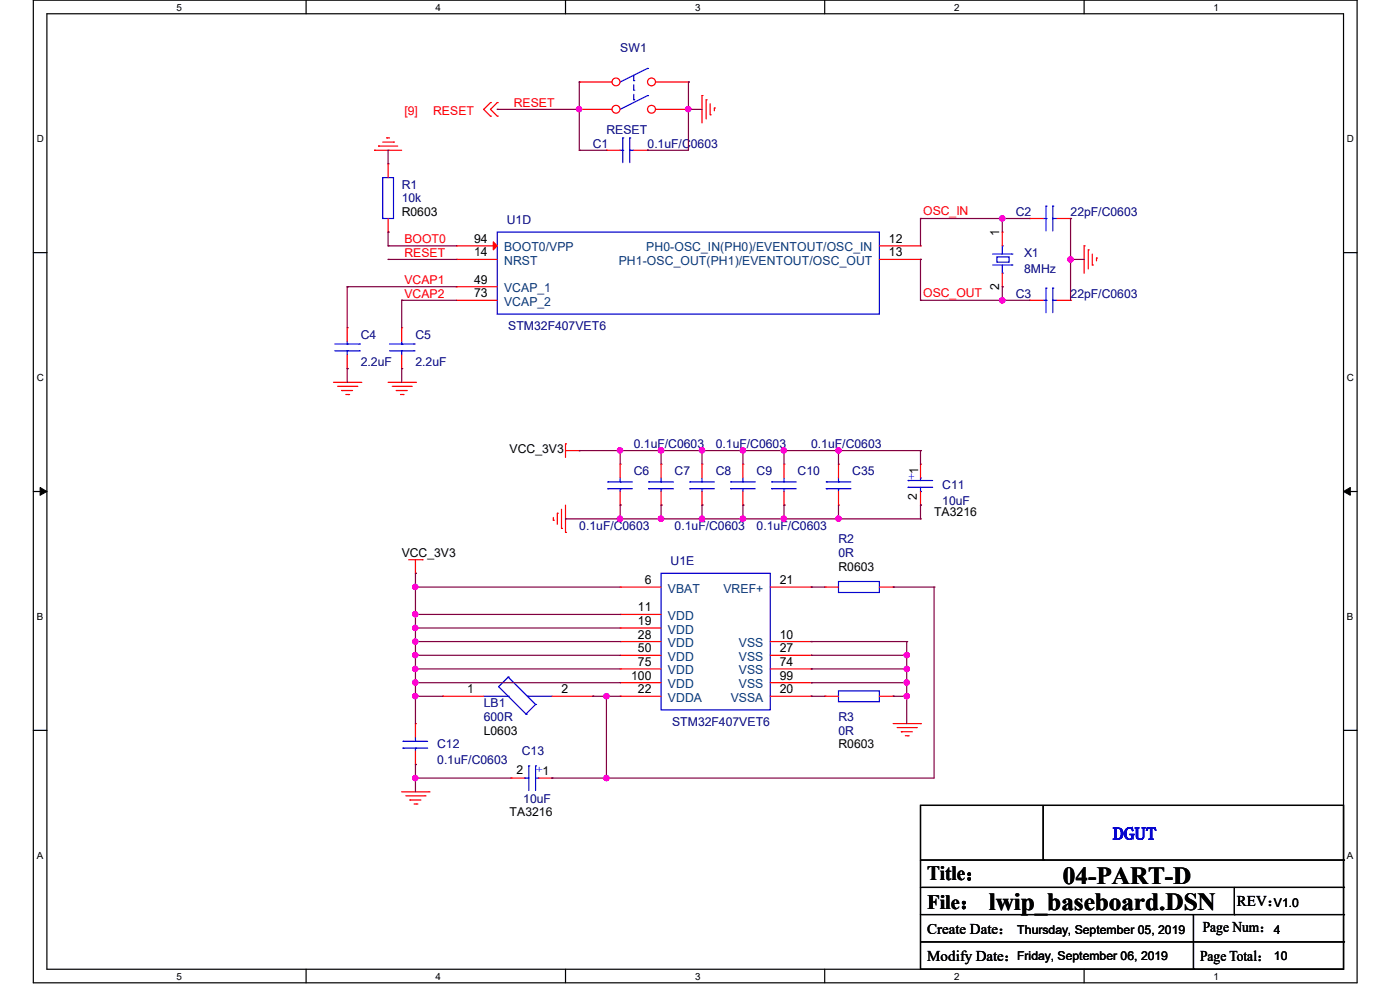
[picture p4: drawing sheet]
<svg xmlns="http://www.w3.org/2000/svg" width="297mm" height="210mm" viewBox="0 0 297 210" stroke-linecap="round" stroke-linejoin="round" font-family="sans-serif">
<path d="M7.1 0h280.8v208.5h-280.8zM9.9 2.9h275.1v202.7h-275.1z" fill="none" stroke="#000" stroke-width=".25"/>
<g fill="#fff">
<path d="M37.4 .3h1.2v2.4h-1.2z"/>
<path d="M37.4 205.9h1.2v2.3h-1.2z"/>
</g>
<path d="M64.9 0v2.9M64.9 205.6v2.9" fill="none" stroke="#000" stroke-width=".25"/>
<g fill="#fff">
<path d="M92.4 .3h1.2v2.4h-1.2z"/>
<path d="M92.4 205.9h1.2v2.3h-1.2z"/>
</g>
<path d="M120 0v2.9M120 205.6v2.9" fill="none" stroke="#000" stroke-width=".25"/>
<g fill="#fff">
<path d="M147.4 .3h1.2v2.4h-1.2z"/>
<path d="M147.4 205.9h1.2v2.3h-1.2z"/>
</g>
<path d="M175 0v2.9M175 205.6v2.9" fill="none" stroke="#000" stroke-width=".25"/>
<g fill="#fff">
<path d="M202.4 .3h1.2v2.4h-1.2z"/>
<path d="M202.4 205.9h1.2v2.3h-1.2z"/>
</g>
<path d="M230 0v2.9M230 205.6v2.9" fill="none" stroke="#000" stroke-width=".25"/>
<g fill="#fff">
<path d="M257.5 .3h1.1v2.4h-1.1z"/>
<path d="M257.5 205.9h1.1v2.3h-1.1z"/>
<path d="M7.8 28.2h1.5v2.4h-1.5z"/>
<path d="M285.7 28.2h1.5v2.4h-1.5z"/>
<path d="M7.8 78.9h1.5v2.3h-1.5z"/>
<path d="M285.7 78.9h1.5v2.3h-1.5z"/>
</g>
<path d="M7.1 53.6h2.8M285 53.6h2.9" fill="none" stroke="#000" stroke-width=".25"/>
<g fill="#fff">
<path d="M7.8 129.6h1.3v2.3h-1.3z"/>
<path d="M285.7 129.6h1.4v2.3h-1.4z"/>
</g>
<path d="M7.1 104.3h2.8M285 104.3h2.9" fill="none" stroke="#000" stroke-width=".25"/>
<path d="M8.5 103.4l1.4 .9-1.4 .8zM285 104.3l1.5-.9v1.7z" fill="#000" stroke="#000" stroke-width=".21"/>
<g fill="#fff">
<path d="M7.8 180.3h1.3v2.3h-1.3z"/>
<path d="M285.7 180.3h1.4v2.3h-1.4z"/>
</g>
<g fill="none" stroke="#000" stroke-width=".25">
<path d="M7.1 154.9h2.8M285 154.9h2.9M195.3 170.9h89.7v34.7h-89.7zM221.3 170.9v11.6M195.3 182.5h89.7M195.3 188.3h89.7M195.3 194h89.7M195.3 199.8h89.7M221.3 182.5h.1M253.2 194v11.6M261.9 194h.1M261.9 188.3v5.7"/>
<path d="M285 182.5h.1M285 188.3h.1M285 194h.1M285 199.8h.1M253.2 205.6h.1"/>
</g>
<g fill="none" stroke="#f00" stroke-width=".25">
<path d="M79.5 31.9h.1M79.5 31.9h5.7M80.3 31h.1M80.3 31h4.1M81.2 30.1h2.3M82 29.3h.1M82 29.3h.6M82.3 34.8h.1M82.3 34.8v2.9M83.5 30.1h.1M104.1 21.8h.1M104.1 24.6h.1"/>
<path d="M104.1 21.8l-1.5 1.4 1.5 1.4M105.5 21.8h.1M105.5 24.6h.1M105.5 21.8l-1.4 1.4 1.4 1.4M128.7 31.9h.1M128.7 31.9h2.9M134.5 31.9h2.9M137.4 31.9h.1M148.9 20.3h.1M148.9 20.3v5.8M149.8 21.2h.1M149.8 21.2v4"/>
<path d="M150.7 24.3h.1M150.7 22v2.3M151.6 22.9h.1M151.6 22.9v.6M82.3 49.2h.1M82.3 46.4v2.8M96.8 52.2h.1M96.8 55h.1M96.8 52.2h8.7M96.8 55h8.7M186.6 52.2h8.7M186.6 55h8.7"/>
<path d="M195.3 52.2h.1M195.3 55h.1M212.6 49.2h.1M212.6 49.2v3M212.6 58v2.8M218.4 46.4h.1M218.4 46.4h2.9M224.2 46.4h2.9M227.1 46.4h.1M230 52.2h.1M230 52.2v5.8M230.9 53h.1"/>
<path d="M230.9 53v4.1M231.7 56.2h.1M231.7 53.9v2.3M232.6 54.7h.1M232.6 54.7v.6M73.7 69.5h.1M73.7 78.2h.1M73.7 69.5v2.9M73.7 75.3v2.9M85.2 69.5h.1M85.2 78.2h.1M85.2 69.5v2.9"/>
<path d="M85.2 75.3v2.9M96.8 60.8h.1M96.8 63.7h.1M96.8 60.8h8.7M96.8 63.7h8.7M212.6 60.8h.1M70.7 81.1h5.8M71.6 82h4.1M72.5 82.8h.1M72.5 82.8h2.3M73.4 83.7h.6M74 83.7h.1"/>
<path d="M75.7 82h.1M76.5 81.1h.1M82.3 81.1h5.8M83.2 82h4M84.1 82.8h.1M84.1 82.8h2.3M85 83.7h.5M85.5 83.7h.1M87.2 82h.1M88.1 81.1h.1M120 94.1h.1M120 94.1v2.9"/>
<path d="M120 95.6h2.9M122.9 95.6h.1M140.3 98.5h.1M140.3 98.5v2.9M148.9 98.5h.1M148.9 98.5v2.9M166.3 98.5h.1M166.3 98.5v2.9M195.3 98.5h.1M195.3 98.5v2.9M86.7 118.7h2.9M88.1 118.7v2.9"/>
<path d="M89.6 118.7h.1M117.4 110.4h.1M117.4 109.8v.6M118.2 108.9h.1M118.2 108.9v2.3M119.1 112.1h.1M119.1 108v4.1M120 112.9h.1M120 107.1v5.8M140.3 107.1h.1M140.3 104.3v2.8M148.9 107.1h.1"/>
<path d="M148.9 104.3v2.8M166.3 107.1h.1M166.3 104.3v2.8M195.3 107.1h.1M195.3 104.3v2.8M88.1 121.6h.1M131.6 124.5h.1M131.6 130.3h.1M131.6 133.2h.1M131.6 136.1h.1M131.6 139h.1M131.6 124.5h8.7"/>
<path d="M131.6 130.3h8.7M131.6 133.2h8.7M131.6 136.1h8.7M131.6 139h8.7M163.4 124.5h8.7M163.4 136.1h8.7M163.4 139h8.7M172.1 124.5h.1M172.1 136.1h.1M172.1 139h.1M175 124.5h.1M175 124.5h2.9"/>
<path d="M186.6 124.5h2.9M189.5 124.5h.1M88.1 153.5h.1M88.1 153.5v2.9M88.1 159.3v2.9M93.9 147.7h.1M93.9 147.7h8.7M117.1 147.7h8.7M125.8 147.7h.1M131.6 141.9h.1M131.6 144.8h.1M131.6 147.7h.1"/>
<path d="M131.6 147.7h8.7M131.6 141.9h8.7M131.6 144.8h8.7M163.4 147.7h8.7M163.4 141.9h8.7M163.4 144.8h8.7M172.1 141.9h.1M172.1 144.8h.1M172.1 147.7h.1M175 147.7h.1M175 147.7h2.9M186.6 147.7h2.9"/>
<path d="M189.5 147.7h.1M189.5 153.5h5.8M190.3 154.3h4.1M191.2 155.2h.1M191.2 155.2h2.3M192.1 156.1h.6M192.7 156.1h.1M194.4 154.3h.1M195.3 153.5h.1M85.2 168h5.8M86.1 168.8h4.1M87 169.7h.1"/>
<path d="M87 169.7h2.3M87.8 170.6h.6M88.1 162.2h.1M88.4 170.6h.1M90.2 168.8h.1M91 168h.1M108.4 165.1h.1M108.4 165.1h2.9M114.2 165.1h2.9M117.1 165.1h.1"/>
</g>
<g fill="none" stroke="#00f" stroke-width=".25">
<path d="M134.5 17.1h.1M134.5 19.1h.1M134.5 16v1.1M134.5 18v1.1M137.4 14.5h.1M137.4 14.5l-5.8 2.9M81.2 37.7h2.3v8.7h-2.3zM131.6 31.9h.5M132.1 31.9h.1M132.1 29.3h.1M132.1 29.3v5.2M133.6 29.3h.1"/>
<path d="M133.6 31.9h.1M133.6 31.9h.9M133.6 29.3v5.2M134.5 21.2h.1M134.5 20v1.2M137.4 20.3h.1M137.4 20.3l-5.8 2.9M105.5 49.2h81.1v17.4h-81.1zM210.6 53.9h4.1M210.6 56.2h4.1M211.5 54.5h2.6v1.1h-2.6zM212.6 52.2h.1"/>
<path d="M212.6 58h.1M212.6 52.2v1.7M212.6 56.2v1.8M214.7 53.9h.1M214.7 56.2h.1M221.3 46.4h.6M221.9 46.4h.1M221.9 43.7h.1M221.9 43.7v5.3M223.4 43.7h.1M223.4 46.4h.1M223.4 46.4h.8"/>
<path d="M223.4 43.7v5.3M71 74.4h5.2M71 73h5.2M73.7 73h.1M73.7 74.4h.1M73.7 72.4v.6M73.7 74.4v.9M76.2 74.4h.1M76.2 73h.1M82.6 74.4h5.2M82.6 73h5.2M85.2 73h.1"/>
<path d="M85.2 74.4h.1M85.2 72.4v.6M85.2 74.4v.9M87.8 74.4h.1M87.8 73h.1M137.6 102.2h.1M137.6 103.7h.1M137.6 102.2h5.3M137.6 103.7h5.3M140.3 103.7h.1M140.3 102.2h.1M140.3 101.4v.8"/>
<path d="M140.3 103.7v.6M146.3 102.2h.1M146.3 103.7h.1M146.3 102.2h5.3M146.3 103.7h5.3M148.9 103.7h.1M148.9 102.2h.1M148.9 101.4v.8M148.9 103.7v.6M163.7 102.2h.1M163.7 103.7h.1M163.7 102.2h5.2"/>
<path d="M163.7 103.7h5.2M166.3 103.7h.1M166.3 102.2h.1M166.3 101.4v.8M166.3 103.7v.6M192.7 101.9h.1M192.7 103.4h.1M192.7 101.9h5.2M192.7 103.4h5.2M195.3 101.4h.1M195.3 104.3h.1M195.3 101.4v.5"/>
<path d="M195.3 103.4v.9M140.3 121.6h23.1v29h-23.1zM177.9 123.4h8.7v2.3h-8.7zM85.5 157.3h.1M85.5 158.7h.1M85.5 157.3h5.2M85.5 158.7h5.2M88.1 158.7h.1M88.1 157.3h.1M88.1 156.4v.9M88.1 158.7v.6M102.6 147.7h5.2"/>
<path d="M107.8 143.6h.1M107.8 147.7h.1M107.8 143.6l-2 2.1 5.8 5.8M107.8 143.6l5.8 5.8M111.6 151.5h.1M111.9 147.7h.1M111.9 147.7h5.2M113.6 149.4h.1M113.6 149.4l-2 2.1M177.9 146.6h8.7v2.2h-8.7zM111.3 165.1h.1M111.3 165.1h.9"/>
<path d="M112.2 162.5h.1M112.2 162.5v5.2M113.6 162.5h.1M113.6 162.5v5.2M113.6 165.1h.6M114.2 165.1h.1"/>
</g>
<path d="M104.6 51.3l.9 .9-.9 .8z" fill="#f00" stroke="#f00" stroke-width=".25"/>
<circle cx="130.7" cy="17.4" r=".84" fill="#fff" stroke="#f00" stroke-width=".25"/>
<path d="M122.9 17.4h.1M122.9 17.4h6.9" fill="none" stroke="#f00" stroke-width=".25"/>
<circle cx="138.2" cy="17.4" r=".84" fill="#fff" stroke="#f00" stroke-width=".25"/>
<path d="M139.1 17.4h6.9M146 17.4h.1" fill="none" stroke="#f00" stroke-width=".25"/>
<circle cx="130.7" cy="23.2" r=".84" fill="#fff" stroke="#f00" stroke-width=".25"/>
<path d="M122.9 23.2h.1M122.9 23.2h6.9" fill="none" stroke="#f00" stroke-width=".25"/>
<circle cx="138.2" cy="23.2" r=".84" fill="#fff" stroke="#f00" stroke-width=".25"/>
<g fill="none" stroke="#f00" stroke-width=".25">
<path d="M139.1 23.2h6.9M146 23.2h.1M218.4 63.7h.1M218.4 63.7h2.9M224.2 63.7h2.9M227.1 63.7h.1M131.6 98.5h.1M131.6 98.5v2.9M157.6 98.5h.1M157.6 98.5v2.9M177.9 98.5h.1M177.9 98.5v2.9"/>
<path d="M131.6 107.1h.1M131.6 104.3v2.8M157.6 107.1h.1M157.6 104.3v2.8M177.9 107.1h.1M177.9 104.3v2.8"/>
</g>
<g fill="none" stroke="#00f" stroke-width=".25">
<path d="M221.3 63.7h.6M221.9 63.7h.1M221.9 61.1h.1M221.9 61.1v5.2M223.4 61.1h.1M223.4 63.7h.1M223.4 63.7h.8M223.4 61.1v5.2M128.9 102.2h.1M128.9 103.7h.1M128.9 102.2h5.3M128.9 103.7h5.3"/>
<path d="M131.6 103.7h.1M131.6 102.2h.1M131.6 101.4v.8M131.6 103.7v.6M155 102.2h.1M155 103.7h.1M155 102.2h5.2M155 103.7h5.2M157.6 103.7h.1M157.6 102.2h.1M157.6 101.4v.8M157.6 103.7v.6"/>
<path d="M175.3 102.2h.1M175.3 103.7h.1M175.3 102.2h5.2M175.3 103.7h5.2M177.9 103.7h.1M177.9 102.2h.1M177.9 101.4v.8M177.9 103.7v.6"/>
</g>
<g fill="none" stroke="#800040" stroke-width=".25">
<path d="M122.9 17.4h.1M122.9 17.4v14.5M146 17.4h.1M146 17.4v14.5h-8.6M82.3 31.9h.1M82.3 31.9v2.9M105.5 23.2h.1M105.5 23.2h17.4M122.9 23.2h.1M122.9 31.9h.1M122.9 31.9h5.8M137.4 31.9h.1"/>
<path d="M146 23.2h.1M146 23.2h2.9M82.3 55h.1M82.3 52.2h.1M82.3 49.2h.1M82.3 55h14.5M82.3 52.2h14.5M82.3 49.2v3M195.3 46.4h.1M195.3 55h.1M195.3 46.4h23.1M195.3 46.4v5.8"/>
<path d="M195.3 55v8.7M212.6 46.4h.1M212.6 46.4v2.8M227.1 46.4h.1M227.1 55h.1M227.1 55h2.9M227.1 46.4v17.3M73.7 60.8h.1M73.7 78.2h.1M73.7 60.8h23.1M73.7 60.8v8.7M73.7 78.2v2.9"/>
<path d="M85.2 63.7h.1M85.2 78.2h.1M85.2 63.7v5.8M85.2 78.2v2.9M85.2 63.7h11.6M195.3 63.7h.1M195.3 63.7h23.1M212.6 63.7h.1M212.6 60.8h.1M212.6 60.8v2.9M122.9 95.6h.1M122.9 95.6h72.4"/>
<path d="M131.6 95.6h.1M131.6 95.6v2.9M140.3 95.6h.1M140.3 95.6v2.9M148.9 95.6h.1M148.9 95.6v2.9M157.6 95.6h.1M157.6 95.6v2.9M166.3 95.6h.1M166.3 95.6v2.9M177.9 95.6h.1M177.9 95.6v2.9"/>
<path d="M195.3 95.6h.1M195.3 95.6v2.9M120 110.1h.1M120 110.1h75.3M131.6 107.1h.1M131.6 110.1h.1M131.6 107.1v3M140.3 107.1h.1M140.3 110.1h.1M140.3 107.1v3M148.9 107.1h.1M148.9 110.1h.1"/>
<path d="M148.9 107.1v3M157.6 107.1h.1M157.6 110.1h.1M157.6 107.1v3M166.3 107.1h.1M166.3 107.1v3M177.9 110.1h.1M177.9 107.1v3M195.3 107.1h.1M195.3 110.1h.1M195.3 107.1v3M88.1 121.6h.1"/>
<path d="M88.1 139h.1M88.1 136.1h.1M88.1 133.2h.1M88.1 130.3h.1M88.1 124.5h.1M88.1 121.6v31.9M88.1 139h43.5M88.1 136.1h43.5M88.1 133.2h43.5M88.1 130.3h43.5M88.1 124.5h43.5M172.1 124.5h.1"/>
<path d="M172.1 139h.1M172.1 136.1h.1M172.1 139h20.3M172.1 136.1h20.3M172.1 124.5h2.9M189.5 124.5h.1M189.5 124.5h8.7M192.4 139h.1M192.4 136.1h.1M192.4 136.1v17.4M198.2 124.5h.1M198.2 124.5v40.6h-81.1"/>
<path d="M88.1 144.8h.1M88.1 141.9h.1M88.1 147.7h.1M88.1 147.7h5.8M88.1 144.8h43.5M88.1 141.9h43.5M125.8 147.7h.1M125.8 147.7h5.8M128.7 147.7h.1M128.7 147.7v17.4M172.1 147.7h.1M172.1 144.8h.1"/>
<path d="M172.1 141.9h.1M172.1 147.7h2.9M172.1 144.8h20.3M172.1 141.9h20.3M189.5 147.7h.1M189.5 147.7h2.9M192.4 147.7h.1M192.4 144.8h.1M192.4 141.9h.1M88.1 162.2h.1M88.1 165.1h.1M88.1 162.2v5.8"/>
<path d="M88.1 165.1h20.3M117.1 165.1h.1M128.7 165.1h.1"/>
</g>
<g fill="#f0f" stroke="#f0f" stroke-width=".25">
<circle cx="212.6" cy="63.7" r=".56"/>
<circle cx="227.1" cy="55" r=".56"/>
<circle cx="212.6" cy="46.3" r=".56"/>
<circle cx="122.9" cy="23.2" r=".55"/>
<circle cx="146" cy="23.2" r=".55"/>
<circle cx="88.1" cy="144.8" r=".55"/>
<circle cx="88.1" cy="141.9" r=".55"/>
<circle cx="88.1" cy="139" r=".55"/>
<circle cx="88.1" cy="136.1" r=".55"/>
<circle cx="88.1" cy="133.2" r=".55"/>
<circle cx="88.1" cy="130.3" r=".55"/>
<circle cx="88.1" cy="124.5" r=".55"/>
<circle cx="88.1" cy="147.7" r=".55"/>
<circle cx="88.1" cy="165.1" r=".55"/>
<circle cx="128.7" cy="147.7" r=".55"/>
<circle cx="128.7" cy="165.1" r=".55"/>
<circle cx="192.4" cy="144.8" r=".55"/>
<circle cx="192.4" cy="147.7" r=".55"/>
<circle cx="192.4" cy="141.9" r=".55"/>
<circle cx="192.4" cy="139" r=".55"/>
<circle cx="140.2" cy="110" r=".56"/>
<circle cx="157.6" cy="110" r=".55"/>
<circle cx="148.9" cy="110" r=".55"/>
<circle cx="166.3" cy="110" r=".55"/>
<circle cx="140.2" cy="95.5" r=".56"/>
<circle cx="157.6" cy="95.5" r=".55"/>
<circle cx="148.9" cy="95.5" r=".55"/>
<circle cx="166.3" cy="95.5" r=".55"/>
<circle cx="131.5" cy="110" r=".55"/>
<circle cx="131.5" cy="95.5" r=".55"/>
<circle cx="177.9" cy="95.5" r=".55"/>
<circle cx="177.9" cy="110" r=".55"/>
</g>
<g font-size="5.2">
<text x="225.5" y="187.5">04-PART-D</text>
<text x="209.8" y="193">lwip_baseboard.DSN</text>
</g>
<g font-size="4.3">
<text x="196.7" y="186.7">Title：</text>
<text x="196.7" y="192.7">File：</text>
</g>
<text font-size="3.7" fill="#00f" x="236.1" y="178.1">DGUT</text>
<g font-size="3.2">
<text x="255.2" y="197.7">Page Num：</text>
<text x="262.4" y="192.2">REV：</text>
<text x="196.7" y="203.8">Modify Date：</text>
<text x="196.7" y="198">Create Date：</text>
<text x="254.6" y="203.8">Page Total：</text>
</g>
<g font-size="2.6" fill="#000080">
<text x="131.6" y="11">SW1</text>
<text x="128.6" y="28.4">RESET</text>
<text x="125.8" y="31.3">C1</text>
<text x="137.4" y="31.3">0.1uF/C0603</text>
<text x="85.2" y="40">R1</text>
<text x="85.2" y="42.9">10k</text>
<text x="107.5" y="47.5">U1D</text>
<text x="215.5" y="45.8">C2</text>
<text x="227.1" y="45.8">22pF/C0603</text>
<text x="217.3" y="54.5">X1</text>
<text x="217.3" y="58">8MHz</text>
<text x="215.5" y="63.2">C3</text>
<text x="227.1" y="63.2">22pF/C0603</text>
<text x="76.5" y="71.8">C4</text>
<text x="88.1" y="71.8">C5</text>
<text x="107.8" y="70.1">STM32F407VET6</text>
<text x="76.5" y="77.6">2.2uF</text>
<text x="88.1" y="77.6">2.2uF</text>
<text x="134.4" y="95">0.1uF/C0603</text>
<text x="151.8" y="95">0.1uF/C0603</text>
<text x="172.1" y="95">0.1uF/C0603</text>
<text x="134.4" y="100.8">C6</text>
<text x="143.1" y="100.8">C7</text>
<text x="151.8" y="100.8">C8</text>
<text x="160.5" y="100.8">C9</text>
<text x="169.2" y="100.8">C10</text>
<text x="180.8" y="100.8">C35</text>
<text x="199.9" y="103.7">C11</text>
<text x="199.9" y="107.2">10uF</text>
<text x="122.9" y="112.4">0.1uF/C0603</text>
<text x="143.1" y="112.4">0.1uF/C0603</text>
<text x="160.5" y="112.4">0.1uF/C0603</text>
<text x="142.3" y="119.9">U1E</text>
<text x="177.9" y="115.3">R2</text>
<text x="177.9" y="118.2">0R</text>
<text x="102.6" y="150">LB1</text>
<text x="102.6" y="152.9">600R</text>
<text x="142.6" y="154.1">STM32F407VET6</text>
<text x="177.9" y="152.9">R3</text>
<text x="177.9" y="155.8">0R</text>
<text x="92.8" y="158.7">C12</text>
<text x="110.7" y="160.1">C13</text>
<text x="92.8" y="162.2">0.1uF/C0603</text>
<text x="111" y="170.3">10uF</text>
</g>
<g font-size="2.6" fill="#f00">
<text x="109" y="22.6">RESET</text>
<text x="85.8" y="24.3">[9]</text>
<text x="91.9" y="24.3">RESET</text>
<text x="195.9" y="45.5">OSC_IN</text>
<text x="85.8" y="51.6">BOOT0</text>
<text x="85.8" y="54.4">RESET</text>
<text x="85.8" y="63.1">VCAP2</text>
<text x="85.8" y="60.2">VCAP1</text>
<text x="195.9" y="62.9">OSC_OUT</text>
</g>
<g font-size="2.6">
<text x="85.2" y="45.8">R0603</text>
<text x="100.6" y="51.5">94</text>
<text x="188.6" y="51.5">12</text>
<text x="212" y="50.1" transform="rotate(-90 212 50.1)">1</text>
<text x="100.6" y="54.4">14</text>
<text x="188.6" y="54.4">13</text>
<text x="100.6" y="60.2">49</text>
<text x="100.6" y="63.1">73</text>
<text x="212" y="61.4" transform="rotate(-90 212 61.4)">2</text>
<text x="108.1" y="96.2">VCC_3V3</text>
<text x="194.8" y="100.5" transform="rotate(-90 194.8 100.5)">1</text>
<text x="194.5" y="106" transform="rotate(-90 194.5 106)">2</text>
<text x="198.2" y="109.5">TA3216</text>
<text x="85.2" y="118.2">VCC_3V3</text>
<text x="136.8" y="123.9">6</text>
<text x="165.4" y="123.9">21</text>
<text x="177.9" y="121.1">R0603</text>
<text x="135.3" y="129.7">11</text>
<text x="135.3" y="132.6">19</text>
<text x="135.3" y="135.5">28</text>
<text x="165.4" y="135.5">10</text>
<text x="135.3" y="138.4">50</text>
<text x="135.3" y="141.3">75</text>
<text x="165.4" y="138.4">27</text>
<text x="165.4" y="141.3">74</text>
<text x="99.1" y="147.1">1</text>
<text x="119.1" y="147.1">2</text>
<text x="133.9" y="144.2">100</text>
<text x="135.3" y="147.1">22</text>
<text x="165.4" y="144.2">99</text>
<text x="165.4" y="147.1">20</text>
<text x="102.6" y="155.8">L0603</text>
<text x="177.9" y="158.7">R0603</text>
<text x="109.6" y="164.2">2</text>
<text x="115.1" y="164.5">1</text>
<text x="108.1" y="173.2">TA3216</text>
<text x="270.3" y="192.3">V1.0</text>
<text x="215.8" y="198.1">Thursday, September 05, 2019</text>
<text x="215.8" y="203.6">Friday, September 06, 2019</text>
<text x="270.3" y="198.1">4</text>
<text x="270.3" y="203.6">10</text>
</g>
<g font-size="2.6" fill="#004080">
<text x="106.9" y="53.3">BOOT0/VPP</text>
<text x="137.1" y="53.3">PH0-OSC_IN(PH0)/EVENTOUT/OSC_IN</text>
<text x="106.9" y="56.2">NRST</text>
<text x="131.3" y="56.2">PH1-OSC_OUT(PH1)/EVENTOUT/OSC_OUT</text>
<text x="106.9" y="62">VCAP_1</text>
<text x="106.9" y="64.9">VCAP_2</text>
<text x="141.7" y="125.7">VBAT</text>
<text x="153.5" y="125.7">VREF+</text>
<text x="141.7" y="131.5">VDD</text>
<text x="141.7" y="134.4">VDD</text>
<text x="141.7" y="137.3">VDD</text>
<text x="156.8" y="137.3">VSS</text>
<text x="141.7" y="140.2">VDD</text>
<text x="141.7" y="143.1">VDD</text>
<text x="156.8" y="140.2">VSS</text>
<text x="156.8" y="143.1">VSS</text>
<text x="141.7" y="146">VDD</text>
<text x="141.7" y="148.9">VDDA</text>
<text x="155" y="148.9">VSSA</text>
<text x="156.8" y="146">VSS</text>
</g>
<g font-size="2.6" fill="#00f">
<text x="192.7" y="101.7">+</text>
<text x="113.7" y="162.5" transform="rotate(90 113.7 162.5)">+</text>
</g>
<g font-size="2.1">
<text x="37.4" y="2.2">5</text>
<text x="92.4" y="2.2">4</text>
<text x="147.4" y="2.2">3</text>
<text x="202.4" y="2.2">2</text>
<text x="257.5" y="2.2">1</text>
<text x="7.8" y="30.1">D</text>
<text x="285.8" y="30.1">D</text>
<text x="7.8" y="80.8">C</text>
<text x="285.8" y="80.8">C</text>
<text x="7.8" y="131.5">B</text>
<text x="285.8" y="131.5">B</text>
<text x="7.8" y="182.2">A</text>
<text x="285.8" y="182.2">A</text>
<text x="37.4" y="207.8">5</text>
<text x="92.4" y="207.8">4</text>
<text x="147.4" y="207.8">3</text>
<text x="202.4" y="207.8">2</text>
<text x="257.5" y="207.8">1</text>
</g>
</svg>
